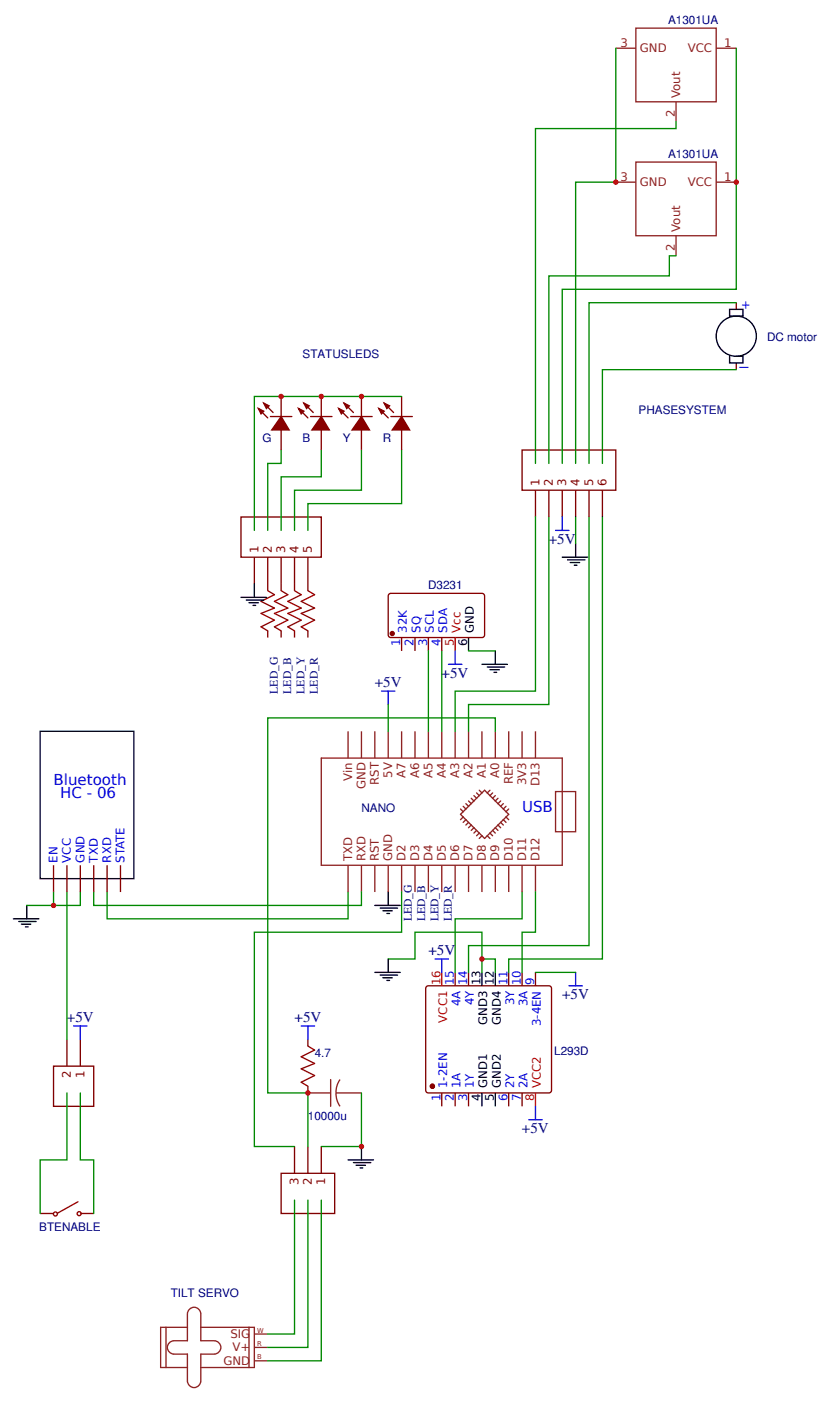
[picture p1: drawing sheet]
<svg xmlns="http://www.w3.org/2000/svg" width="166mm" height="279mm" viewBox="0 0 166 279" stroke-linecap="round" stroke-linejoin="round" font-family="sans-serif">
<g fill="none" stroke="#8d2323" stroke-width=".27">
<path d="M64 151h48v21.3h-48zM69.3 145.6v5.4M72 145.6v5.4M74.7 145.6v5.4M77.3 145.6v5.4M80 145.6v5.4M82.7 145.6v5.4M85.3 145.6v5.4M88 145.6v5.4M90.7 145.6v5.4M93.3 145.6v5.4M93.3 159.5l.6 .5"/>
<path d="M93.9 159l.5 .5M94.4 158.4l.5 .6M94.9 157.9l.6 .5M95.5 157.4l.5 .5M96 145.6v5.4M97.6 157.4l-.5 .5M98.1 159l-1.6-1.6-4.8 4.8 4.3 4.2M98.1 159l.6 .5M98.1 157.9l-.5 .5M98.7 145.6v5.4M98.7 159.5l2.1 2.1M98.7 158.4l-.6 .6"/>
<path d="M99.2 159l-.5 .5M99.7 159.5l-.5 .5M101.3 145.6v5.4M104 145.6v5.4M106.7 145.6v5.4M110.7 157.6h4v8h-4zM69.3 172.3v5.3M72 172.3v5.3M74.7 172.3v5.3M77.3 172.3v5.3M80 172.3v5.3M82.7 172.3v5.3"/>
<path d="M85.3 172.3v5.3M88 172.3v5.3M90.7 172.3v5.3M91.7 161.1l.6 .5M92.3 162.7l-.6 .5M92.3 160.6l.5 .5M92.8 163.2l-.5 .6M92.8 160l.5 .6M93.3 172.3v5.3M93.3 163.8l-.5 .5M93.9 164.3l-.6 .5M94.4 164.8l-.5 .6"/>
<path d="M94.9 165.4l-.5 .5M95.5 165.9l-.6 .5M96 172.3v5.3M96 166.4l-.5 .6M97.1 166.4l.5 .6M97.6 165.9l.5 .5M98.1 165.4l.6 .5M98.7 172.3v5.3M98.7 164.8l.5 .6M99.2 164.3l.5 .5M99.7 163.8l.6 .5M100.3 160l-.6 .6"/>
<path d="M100.3 163.2l.5 .6M100.8 161.6l.5 .6-4.8 4.8-.5-.6M100.8 160.6l-.5 .5M100.8 162.7l.5 .5M101.3 172.3v5.3M101.3 161.1l-.5 .5M104 172.3v5.3M106.7 172.3v5.3M61.3 217.6h4.6M65.9 215v5.3M66.9 217.6l.2 1.4 .6 1.3M66.9 217.6h5.1"/>
<path d="M67.7 215l-.6 1.2-.2 1.4"/>
</g>
<g fill="none" stroke="#000" stroke-width=".27">
<path d="M8 145.6h18.7v29.4h-18.7zM77.3 177.6v2.7M2.7 183h5M3.7 183.5h3.5M4.3 184h1.8M5.1 184.6h.5M5.3 180.3v2.7M74.7 180.3h5M75.7 180.8h3.5M76.3 181.4h1.8M77.1 181.9h.5M96 193.6v2.7"/>
<path d="M98.7 193.6v2.7M96 217.6v2.7M98.7 217.6v2.7M69.3 231h5.1M70.4 231.5h3.5M70.9 232h1.9M71.7 232.6h.6M72 228.3v2.7"/>
</g>
<g fill="none" stroke="#800" stroke-width=".27">
<path d="M10.7 172.3v5.3M13.3 172.3v5.3M16 172.3v5.3M18.7 172.3v5.3M21.3 172.3v5.3M24 172.3v5.3M85.1 196.4h24.5l.3 .4-.1 20.6-.5 .2h-24.2l-.3-.5v-20.3zM90.7 193.6v2.7M93.3 193.6v2.7M101.3 193.6v2.7M104 193.6v2.7M106.7 193.6v2.7"/>
<path d="M61.3 207v1.3M61.3 216.3v1.3M88 217.6v2.7M90.7 217.6v2.7M93.3 217.6v2.7M101.3 217.6v2.7M104 217.6v2.7"/>
</g>
<circle cx="86.1" cy="216.3" r=".4" fill="#800" stroke="#800" stroke-width=".27"/>
<path d="M88 193.6v2.7M106.7 217.6v2.7" fill="none" stroke="#f00" stroke-width=".27"/>
<path d="M16 177.6v2.7M18.7 177.6v2.7h53.3v-2.7M21.3 177.6v5.4h48v-5.4M72 217.6v10.7h-8" fill="none" stroke="#080" stroke-width=".27"/>
<path d="M104 89.6h18.7v8h-18.7zM106.7 97.6v5.3M109.3 97.6v5.3M112 97.6v5.3M114.7 97.6v5.3M117.3 97.6v5.3M120 97.6v5.3M56 233.6h10.7v8h-10.7zM58.7 228.3v5.3M61.3 228.3v5.3M64 228.3v5.3" fill="none" stroke="#800000" stroke-width=".27"/>
<path d="M61.3 208.3l1.4 .8-2.7 1.3 2.7 1.4-2.7 1 2.7 1.4-2.7 1.3 1.3 .8" fill="none" stroke="#a00000" stroke-width=".27"/>
<circle cx="72" cy="228.3" r=".53" fill="#c00"/>
<path d="M10.7 177.6v2.7h5.3M5.3 180.3h5.4" fill="none" stroke="#080" stroke-width=".27"/>
<path d="M10.7 212.3h8v8h-8zM13.3 207v5.3M16 207v5.3" fill="none" stroke="#800000" stroke-width=".27"/>
<circle cx="10.7" cy="180.3" r=".53" fill="#c00"/>
<g fill="none" stroke="#800" stroke-width=".27">
<path d="M53.3 116.3v1.3M56 116.3v1.3M58.7 116.3v1.3M61.3 116.3v1.3M77.4 118.4l.5-.3 18.4 .1 .2 .5v8l-.5 .2h-18.4l-.3-.5zM53.3 125.6v1.3M56 125.6v1.3M58.7 125.6v1.3M61.3 125.6v1.3M80 126.9v2.7M82.7 126.9v2.7M85.3 126.9v2.7"/>
<path d="M88 126.9v2.7"/>
</g>
<circle cx="78.1" cy="126.1" r=".4" fill="#800" stroke="#800" stroke-width=".27"/>
<path d="M90.7 126.9v2.7" fill="none" stroke="#f00" stroke-width=".27"/>
<g fill="none" stroke="#000" stroke-width=".27">
<path d="M48 118.9h5.1M49.1 119.5h3.4M50.7 116.3v2.6M112 110.9h5.1M113.1 111.5h3.4M113.6 112h1.9M114.4 112.5h.5M114.7 108.3v2.6M49.6 120h1.9M50.4 120.5h.5M93.3 126.9v2.7M96 132.3h5.1"/>
<path d="M97.1 132.8h3.4M97.6 133.3h1.9M98.4 133.9h.5M98.7 129.6v2.7"/>
</g>
<g fill="none" stroke="#00f" stroke-width=".27">
<path d="M110.7 105.6h2.6M112 102.9v2.7M76 137.6h2.7M77.3 137.6v2.7M89.3 132.3h2.7M90.7 129.6v2.7M86.7 191h2.6M88 191v2.6M113.3 196.3h2.7M114.7 193.6v2.7M14.7 204.3h2.6M16 204.3v2.7"/>
<path d="M60 204.3h2.7M61.3 204.3v2.7M105.3 223h2.7M106.7 220.3v2.7"/>
</g>
<g fill="none" stroke="#080" stroke-width=".27">
<path d="M106.7 102.9v34.7h-16v8M109.3 102.9v37.4h-16v5.3M114.7 102.9v5.4M117.3 102.9v85.4h-24v5.3M120 102.9v88.1h-18.7v2.6M85.3 129.6v16M88 129.6v16M93.3 129.6h5.4M98.7 145.6v-2.6h-45.4v74.6h8v10.7M80 177.6v8h-29.3v42.7h8M104 177.6v5.4h-13.3v10.6M106.7 177.6v8h-2.7v8"/>
<path d="M106.7 193.6h8"/>
</g>
<path d="M48 102.9h16v8h-16zM50.7 110.9v5.4M53.3 110.9v5.4M56 110.9v5.4M58.7 110.9v5.4M61.3 110.9v5.4" fill="none" stroke="#800000" stroke-width=".27"/>
<path d="M53.3 117.6l1.4 .8-2.7 1.3 2.7 1.4-2.7 1 2.7 1.4-2.7 1.3 1.3 .8M56 117.6l1.3 .8-2.6 1.3 2.6 1.4-2.6 1 2.6 1.4-2.6 1.3 1.3 .8M58.7 117.6l1.3 .8-2.7 1.3 2.7 1.4-2.7 1 2.7 1.4-2.7 1.3 1.4 .8M61.3 117.6l1.4 .8-2.7 1.3 2.7 1.4-2.7 1 2.7 1.4-2.7 1.3 1.3 .8" fill="none" stroke="#a00000" stroke-width=".27"/>
<circle cx="61.3" cy="217.6" r=".53" fill="#c00"/>
<path d="M77.3 140.3v5.3M77.3 191h5.4v-5.4h13.3v8M96 191h2.7v2.6" fill="none" stroke="#080" stroke-width=".27"/>
<path d="M74.7 193.6h5M75.7 194.2h3.5M76.3 194.7h1.8M77.1 195.2h.5M77.3 191v2.6" fill="none" stroke="#000" stroke-width=".27"/>
<circle cx="96" cy="191" r=".53" fill="#c00"/>
<g fill="none" stroke="#800" stroke-width=".27">
<path d="M56 78.9v4M64 78.9v4M72 78.9v4M80 78.9v4M51.5 81.3l1.8 1.9M52.5 80.3l1.9 1.8M53.9 82.9h4.2M56 85.6v4M59.5 81.3l1.8 1.9M60.5 80.3l1.9 1.8M61.9 82.9h4.2M64 85.6v4"/>
<path d="M67.5 81.3l1.8 1.9M68.5 80.3l1.9 1.8M69.9 82.9h4.2M72 85.6v4M75.5 81.3l1.8 1.9M76.5 80.3l1.9 1.8M77.9 82.9h4.2M80 85.6v4M8 241.6h2.7M16 241.6h2.7"/>
</g>
<g fill="none" stroke="#a00000" stroke-width=".27">
<path d="M15.5 239.3l-4 2.3"/>
<circle cx="11" cy="241.7" r=".4"/>
<circle cx="15.8" cy="241.7" r=".4"/>
</g>
<path d="M64 78.9h16M13.3 177.6v29.4M13.3 217.6v13.4h-5.3v10.6M16 217.6v13.4h2.7v10.6M58.7 239v26.6h-5.4M61.3 239v29.3h-8M64 239v32h-10.7" fill="none" stroke="#080" stroke-width=".27"/>
<path d="M33.1 264.3v8M37.3 264.3h-5.3v8h5.3M37.9 260.6a1.32 1.32 0 0 1 1.4-.1 1.32 1.32 0 0 1 .7 1.1v5.4h2.7a1.33 1.33 0 0 1 1.3 1.3 1.33 1.33 0 0 1-1.3 1.3h-2.7v5.4a1.33 1.33 0 0 1-1.3 1.3 1.33 1.33 0 0 1-1.4-1.3v-5.4h-2.6a1.33 1.33 0 0 1-1.4-1.3 1.33 1.33 0 0 1 1.4-1.3h2.6v-5.4l.1-.4zM40 264.3h10.7v8h-10.7M49.6 264.3v8M50.7 265.6h2.6M50.7 268.3h2.6M50.7 271h2.6" fill="none" stroke="#8d2323" stroke-width=".27"/>
<g fill="#800" stroke="#800" stroke-width=".27">
<path d="M60.5 80.3l1.1 .5-.5 .5z"/>
<path d="M59.5 81.3l1 .6-.5 .5z"/>
<path d="M64 82.9l1.6 2.7h-3.5z"/>
<path d="M68.5 80.3l1.1 .5-.5 .5z"/>
<path d="M67.5 81.3l1 .6-.5 .5z"/>
<path d="M72 82.9l1.6 2.7h-3.5z"/>
<path d="M76.5 80.3l1.1 .5-.5 .5z"/>
<path d="M75.5 81.3l1 .6-.5 .5z"/>
<path d="M80 82.9l1.6 2.7h-3.5z"/>
<path d="M52.5 80.3l1.1 .5-.5 .5z"/>
<path d="M51.5 81.3l1 .6-.5 .5z"/>
<path d="M56 82.9l1.6 2.7h-3.5z"/>
</g>
<circle cx="72" cy="78.9" r=".53" fill="#c00"/>
<path d="M64 78.9h-13.3v26.7" fill="none" stroke="#080" stroke-width=".27"/>
<g fill="#c00">
<circle cx="56" cy="78.9" r=".53"/>
<circle cx="64" cy="78.9" r=".53"/>
</g>
<path d="M122.7 9.6v26.7h-8v56M134.7 24.3v1.3h-28v66.7M134.7 50.9h-1.4v4h-24v37.4M146.7 73.6h-26.7v18.7M146.7 60.3h-29.4v32M56 89.6v2.7h-2.7v13.3M64 89.6v5.3h-8v10.7M72 89.6v8h-13.3v8M80 89.6v10.7h-18.7v5.3" fill="none" stroke="#080" stroke-width=".27"/>
<g fill="none" stroke="#000" stroke-width=".27">
<path d="M145.4 61.6h2.6v1.3h-2.6zM145.4 70.9v1.4h2.6v-1.4h-1.3"/>
<circle cx="146.7" cy="66.9" r="4"/>
</g>
<path d="M146.7 60.3v1.3M146.7 72.3v1.3" fill="none" stroke="#800" stroke-width=".27"/>
<path d="M122.7 9.6h4M126.7 5.6h16v14.7h-16zM142.7 9.6h4M122.7 36.3h4M126.7 32.3h16v14.6h-16zM134.7 20.3v4M142.7 36.3h4M134.7 46.9v4" fill="none" stroke="#8d2323" stroke-width=".27"/>
<circle cx="122.7" cy="36.3" r=".53" fill="#c00"/>
<path d="M146.7 9.6v48h-34.7v34.7" fill="none" stroke="#080" stroke-width=".27"/>
<circle cx="146.7" cy="36.3" r=".53" fill="#c00"/>
<g font-size="3" fill="#000080">
<text x="109.3" y="108.3">+5V</text>
<text x="74.7" y="136.8">+5V</text>
<text x="88" y="135">+5V</text>
<text x="85.3" y="190.2">+5V</text>
<text x="13.3" y="203.5">+5V</text>
<text x="58.7" y="203.5">+5V</text>
<text x="112" y="199">+5V</text>
<text x="104" y="225.6">+5V</text>
</g>
<g font-size="3" fill="#00f">
<text x="10.7" y="156.3">Bluetooth</text>
<text x="12" y="159">HC - 06</text>
<text x="104" y="161.6">USB</text>
</g>
<g font-size="2.3" fill="#000080">
<text x="133.1" y="4.8">A1301UA</text>
<text x="133.1" y="31.5">A1301UA</text>
<text x="60.3" y="71.2">STATUSLEDS</text>
<text x="152.8" y="67.8">DC motor</text>
<text x="127.2" y="82.4">PHASESYSTEM</text>
<text x="52.3" y="88">G</text>
<text x="60.3" y="88">B</text>
<text x="68.3" y="88">Y</text>
<text x="76.3" y="88">R</text>
<text x="85.3" y="117.3">D3231</text>
<text x="55.3" y="138.2" transform="rotate(-90 55.3 138.2)">LED_G</text>
<text x="58" y="138.2" transform="rotate(-90 58 138.2)">LED_B</text>
<text x="60.7" y="138.2" transform="rotate(-90 60.7 138.2)">LED_Y</text>
<text x="63.3" y="138.2" transform="rotate(-90 63.3 138.2)">LED_R</text>
<text x="72" y="161.6">NANO</text>
<text x="82" y="183.5" transform="rotate(-90 82 183.5)">LED_G</text>
<text x="84.7" y="183.5" transform="rotate(-90 84.7 183.5)">LED_B</text>
<text x="87.3" y="183.5" transform="rotate(-90 87.3 183.5)">LED_Y</text>
<text x="90" y="183.5" transform="rotate(-90 90 183.5)">LED_R</text>
<text x="62.7" y="210.5">4.7</text>
<text x="110.4" y="210.1">L293D</text>
<text x="61.3" y="223">10000u</text>
<text x="7.8" y="245.1">BTENABLE</text>
<text x="34" y="258.2">TILT SERVO</text>
</g>
<g font-size="2.3" fill="#8d2323">
<text x="123.6" y="9.3">3</text>
<text x="127.5" y="10.4">GND</text>
<text x="137" y="10.4">VCC</text>
<text x="144.3" y="9.3">1</text>
<text x="134.4" y="23.4" transform="rotate(-90 134.4 23.4)">2</text>
<text x="135.5" y="19.5" transform="rotate(-90 135.5 19.5)">Vout</text>
<text x="123.6" y="36">3</text>
<text x="127.5" y="37.1">GND</text>
<text x="137" y="37.1">VCC</text>
<text x="144.3" y="36">1</text>
<text x="135.5" y="46.1" transform="rotate(-90 135.5 46.1)">Vout</text>
<text x="134.4" y="50" transform="rotate(-90 134.4 50)">2</text>
<text x="70.1" y="155.4" transform="rotate(-90 70.1 155.4)">Vin</text>
<text x="78.1" y="154.8" transform="rotate(-90 78.1 154.8)">5V</text>
<text x="80.8" y="154.8" transform="rotate(-90 80.8 154.8)">A7</text>
<text x="83.5" y="154.8" transform="rotate(-90 83.5 154.8)">A6</text>
<text x="86.1" y="154.8" transform="rotate(-90 86.1 154.8)">A5</text>
<text x="88.8" y="154.8" transform="rotate(-90 88.8 154.8)">A4</text>
<text x="91.5" y="154.8" transform="rotate(-90 91.5 154.8)">A3</text>
<text x="94.1" y="154.8" transform="rotate(-90 94.1 154.8)">A2</text>
<text x="96.8" y="154.8" transform="rotate(-90 96.8 154.8)">A1</text>
<text x="99.5" y="154.8" transform="rotate(-90 99.5 154.8)">A0</text>
<text x="72.8" y="157.1" transform="rotate(-90 72.8 157.1)">GND</text>
<text x="75.5" y="156.3" transform="rotate(-90 75.5 156.3)">RST</text>
<text x="102.1" y="156.2" transform="rotate(-90 102.1 156.2)">REF</text>
<text x="104.8" y="156.3" transform="rotate(-90 104.8 156.3)">3V3</text>
<text x="107.5" y="156.5" transform="rotate(-90 107.5 156.5)">D13</text>
<text x="70.1" y="171.5" transform="rotate(-90 70.1 171.5)">TXD</text>
<text x="72.8" y="171.5" transform="rotate(-90 72.8 171.5)">RXD</text>
<text x="75.5" y="171.5" transform="rotate(-90 75.5 171.5)">RST</text>
<text x="78.1" y="171.5" transform="rotate(-90 78.1 171.5)">GND</text>
<text x="80.8" y="171.5" transform="rotate(-90 80.8 171.5)">D2</text>
<text x="83.5" y="171.5" transform="rotate(-90 83.5 171.5)">D3</text>
<text x="86.1" y="171.5" transform="rotate(-90 86.1 171.5)">D4</text>
<text x="88.8" y="171.5" transform="rotate(-90 88.8 171.5)">D5</text>
<text x="91.5" y="171.5" transform="rotate(-90 91.5 171.5)">D6</text>
<text x="94.1" y="171.5" transform="rotate(-90 94.1 171.5)">D7</text>
<text x="96.8" y="171.5" transform="rotate(-90 96.8 171.5)">D8</text>
<text x="99.5" y="171.5" transform="rotate(-90 99.5 171.5)">D9</text>
<text x="102.1" y="171.5" transform="rotate(-90 102.1 171.5)">D10</text>
<text x="104.8" y="171.5" transform="rotate(-90 104.8 171.5)">D11</text>
<text x="107.5" y="171.5" transform="rotate(-90 107.5 171.5)">D12</text>
<text x="45.9" y="266.4">SIG</text>
<text x="46.3" y="269.1">V+</text>
<text x="44.5" y="271.8">GND</text>
</g>
<g font-size="2.3" fill="#00f">
<text x="149.3" y="61.7" transform="rotate(-90 149.3 61.7)">+</text>
<text x="149.1" y="73.5" transform="rotate(-90 149.1 73.5)">l</text>
<text x="81.1" y="126" transform="rotate(-90 81.1 126)">32K</text>
<text x="83.7" y="126" transform="rotate(-90 83.7 126)">SQ</text>
<text x="86.4" y="126" transform="rotate(-90 86.4 126)">SCL</text>
<text x="89.1" y="126" transform="rotate(-90 89.1 126)">SDA</text>
<text x="79.7" y="128.6" transform="rotate(-90 79.7 128.6)">1</text>
<text x="82.4" y="128.6" transform="rotate(-90 82.4 128.6)">2</text>
<text x="85.1" y="128.6" transform="rotate(-90 85.1 128.6)">3</text>
<text x="87.7" y="128.6" transform="rotate(-90 87.7 128.6)">4</text>
<text x="11.5" y="171.8" transform="rotate(-90 11.5 171.8)">EN</text>
<text x="14.1" y="171.8" transform="rotate(-90 14.1 171.8)">VCC</text>
<text x="16.8" y="171.8" transform="rotate(-90 16.8 171.8)">GND</text>
<text x="19.5" y="171.8" transform="rotate(-90 19.5 171.8)">TXD</text>
<text x="22.1" y="171.8" transform="rotate(-90 22.1 171.8)">RXD</text>
<text x="24.8" y="171.8" transform="rotate(-90 24.8 171.8)">STATE</text>
<text x="90.4" y="196.2" transform="rotate(-90 90.4 196.2)">15</text>
<text x="93.1" y="196.2" transform="rotate(-90 93.1 196.2)">14</text>
<text x="101.1" y="196.2" transform="rotate(-90 101.1 196.2)">11</text>
<text x="103.7" y="196.2" transform="rotate(-90 103.7 196.2)">10</text>
<text x="106.4" y="196.2" transform="rotate(-90 106.4 196.2)">9</text>
<text x="91.7" y="200.4" transform="rotate(-90 91.7 200.4)">4A</text>
<text x="94.4" y="200.2" transform="rotate(-90 94.4 200.2)">4Y</text>
<text x="102.4" y="200.2" transform="rotate(-90 102.4 200.2)">3Y</text>
<text x="105.1" y="200.4" transform="rotate(-90 105.1 200.4)">3A</text>
<text x="107.7" y="204.3" transform="rotate(-90 107.7 204.3)">3-4EN</text>
<text x="87.7" y="219.2" transform="rotate(-90 87.7 219.2)">1</text>
<text x="89.1" y="216.6" transform="rotate(-90 89.1 216.6)">1-2EN</text>
<text x="90.4" y="219.2" transform="rotate(-90 90.4 219.2)">2</text>
<text x="91.7" y="216.6" transform="rotate(-90 91.7 216.6)">1A</text>
<text x="93.1" y="219.2" transform="rotate(-90 93.1 219.2)">3</text>
<text x="94.4" y="216.6" transform="rotate(-90 94.4 216.6)">1Y</text>
<text x="101.1" y="219.2" transform="rotate(-90 101.1 219.2)">6</text>
<text x="102.4" y="216.6" transform="rotate(-90 102.4 216.6)">2Y</text>
<text x="103.7" y="219.2" transform="rotate(-90 103.7 219.2)">7</text>
<text x="105.1" y="216.6" transform="rotate(-90 105.1 216.6)">2A</text>
</g>
<g font-size="2.3" fill="#800000">
<text x="107.5" y="96.8" transform="rotate(-90 107.5 96.8)">1</text>
<text x="110.1" y="96.8" transform="rotate(-90 110.1 96.8)">2</text>
<text x="112.8" y="96.8" transform="rotate(-90 112.8 96.8)">3</text>
<text x="115.5" y="96.8" transform="rotate(-90 115.5 96.8)">4</text>
<text x="118.1" y="96.8" transform="rotate(-90 118.1 96.8)">5</text>
<text x="120.8" y="96.8" transform="rotate(-90 120.8 96.8)">6</text>
<text x="51.5" y="110.1" transform="rotate(-90 51.5 110.1)">1</text>
<text x="54.1" y="110.1" transform="rotate(-90 54.1 110.1)">2</text>
<text x="56.8" y="110.1" transform="rotate(-90 56.8 110.1)">3</text>
<text x="59.5" y="110.1" transform="rotate(-90 59.5 110.1)">4</text>
<text x="62.1" y="110.1" transform="rotate(-90 62.1 110.1)">5</text>
<text x="14.1" y="214.6" transform="rotate(-90 14.1 214.6)">2</text>
<text x="16.8" y="214.6" transform="rotate(-90 16.8 214.6)">1</text>
<text x="59.5" y="235.9" transform="rotate(-90 59.5 235.9)">3</text>
<text x="62.1" y="235.9" transform="rotate(-90 62.1 235.9)">2</text>
<text x="64.8" y="235.9" transform="rotate(-90 64.8 235.9)">1</text>
</g>
<g font-size="2.3" fill="#f00">
<text x="91.7" y="126" transform="rotate(-90 91.7 126)">Vcc</text>
<text x="90.4" y="128.6" transform="rotate(-90 90.4 128.6)">5</text>
<text x="87.7" y="196.2" transform="rotate(-90 87.7 196.2)">16</text>
<text x="89.1" y="203.6" transform="rotate(-90 89.1 203.6)">VCC1</text>
<text x="106.4" y="219.2" transform="rotate(-90 106.4 219.2)">8</text>
<text x="107.7" y="216.6" transform="rotate(-90 107.7 216.6)">VCC2</text>
</g>
<g font-size="2.3">
<text x="94.4" y="126" transform="rotate(-90 94.4 126)">GND</text>
<text x="93.1" y="128.6" transform="rotate(-90 93.1 128.6)">6</text>
<text x="95.7" y="196.2" transform="rotate(-90 95.7 196.2)">13</text>
<text x="98.4" y="196.2" transform="rotate(-90 98.4 196.2)">12</text>
<text x="97.1" y="204.1" transform="rotate(-90 97.1 204.1)">GND3</text>
<text x="99.7" y="204.1" transform="rotate(-90 99.7 204.1)">GND4</text>
<text x="95.7" y="219.2" transform="rotate(-90 95.7 219.2)">4</text>
<text x="97.1" y="216.6" transform="rotate(-90 97.1 216.6)">GND1</text>
<text x="98.4" y="219.2" transform="rotate(-90 98.4 219.2)">5</text>
<text x="99.7" y="216.6" transform="rotate(-90 99.7 216.6)">GND2</text>
</g>
<g font-size="1.3" fill="#8d2323">
<text x="51.2" y="265.4">W</text>
<text x="51.2" y="268">R</text>
<text x="51.2" y="270.7">B</text>
</g>
</svg>
